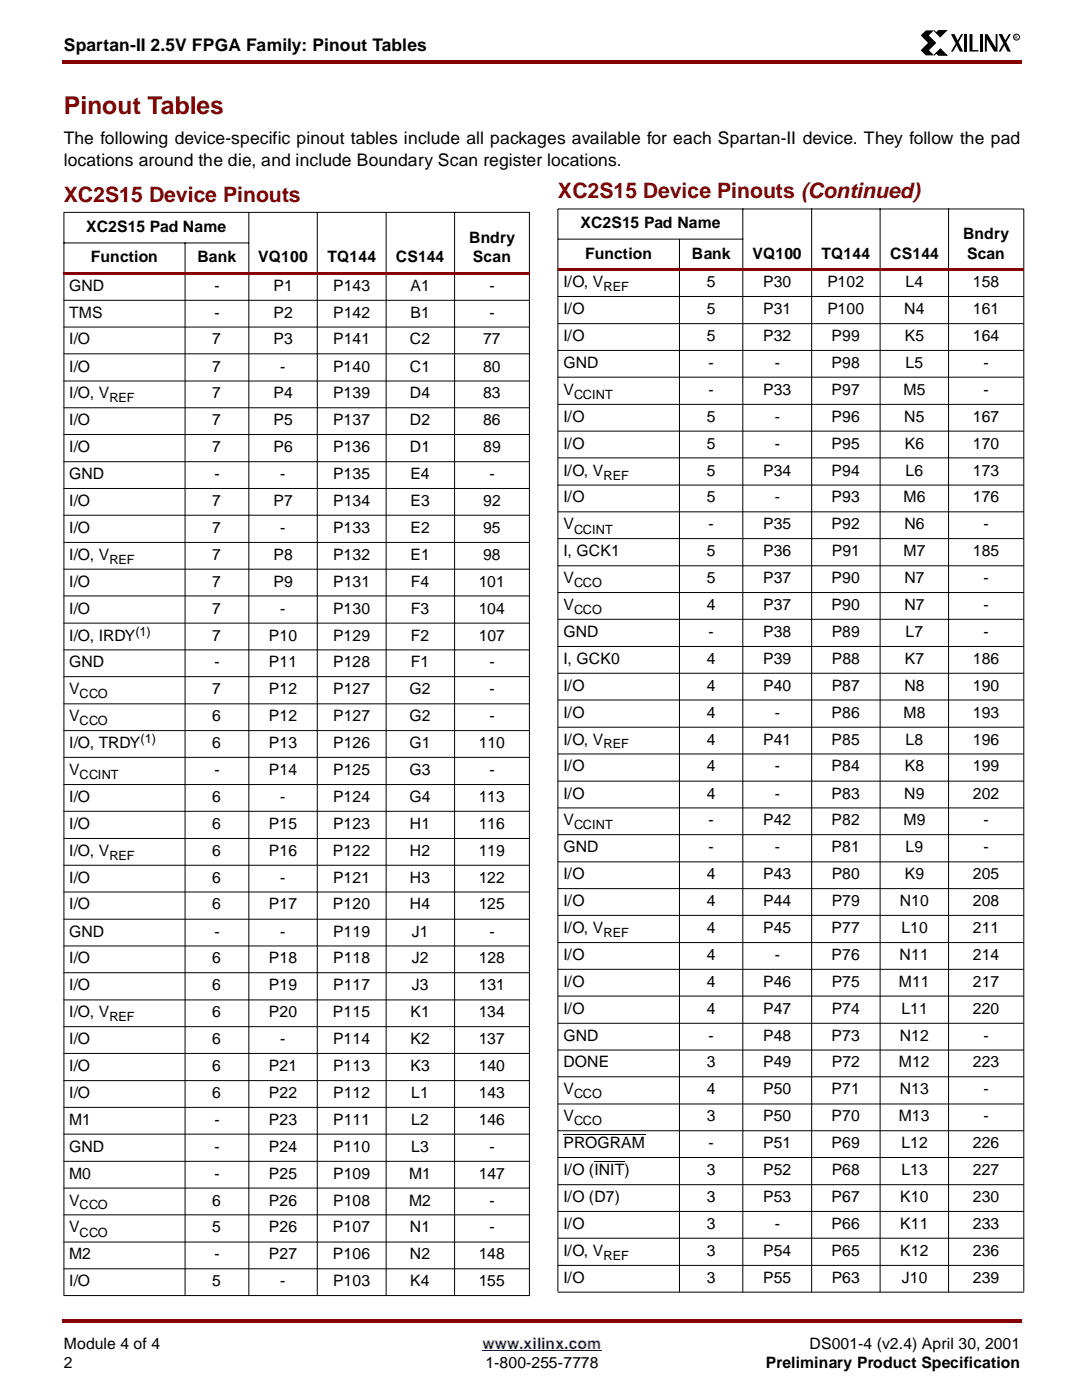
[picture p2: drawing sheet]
<svg xmlns="http://www.w3.org/2000/svg" width="216mm" height="279mm" viewBox="0 0 216 279" stroke-linecap="round" stroke-linejoin="round" font-family="sans-serif">
<g fill="#850000">
<path d="M12.4 12h.3v.7h-.3z"/>
<path d="M203.2 12h.4v.7h-.4z"/>
<path d="M12.7 12h190.5v.7h-190.5z"/>
</g>
<path d="M12.7 266.7h190.4v7.6h-190.4z" fill="#fff"/>
<path d="M96.1 269.2h23.7" fill="none" stroke="#00f" stroke-width=".2"/>
<g fill="#850000">
<path d="M12.4 262.9h.3v.7h-.3z"/>
<path d="M203.2 262.9h.4v.7h-.4z"/>
<path d="M12.7 262.9h190.5v.7h-190.5z"/>
</g>
<path d="M183.2 6h19.9v5.2h-19.9z" fill="#fff"/>
<path d="M183.4 7.1l1-1h1.6l-1 1 1.5 1.5-1.5 1.4 1 1h-1.6l-1-1 1.4-1.5zM189.4 6.8h.7l1.7 3.5h-.6zM191.4 6.8h.4l-2 3.5h-.4zM192 6.8h.6v3.5h-.6zM193.1 6.8h.6v3.2h1.2v.3h-1.8zM195.1 6.8h.6v3.5h-.6zM196.2 6.8h.5l1.6 2.7v-2.7h.4v3.5h-.7l-1.5-2.5v2.5h-.3zM198.9 6.8h.7l1.7 3.5h-.6zM200.9 6.8h.4l-2 3.5h-.4z" fill="#000"/>
<path d="M186 6.1l.5 .4 .4-.4h1.6l-1.2 1.2zM186.5 10.6l-.5 .4 1.3-1.3 1.3 1.3h-1.7z" fill="#000" stroke="#000" stroke-width=".2"/>
<g fill="none" stroke="#000" stroke-width=".2">
<path d="M12.6 42.3h92.9M12.6 48.4h37M12.7 42.4v215.8M36.9 48.3v210M49.6 42.3v216M63.2 42.3v216M76.9 42.3v216M90.5 42.3v216M105.4 42.4v215.8"/>
<circle cx="202.5" cy="7.4" r=".59"/>
</g>
<path d="M12.6 54.2h92.9v.5h-92.9z" fill="#850000"/>
<g fill="none" stroke="#000" stroke-width=".2">
<path d="M12.6 59.9h92.9M111.1 47.7h36.9M135.3 47.7v209.9M147.9 41.6v216M161.7 41.6v216M175.3 41.6v216M188.9 41.6v216M12.6 65.2h92.9M12.6 70.5h92.9M12.6 75.9h92.9M12.6 81.3h92.9M12.6 86.6h92.9"/>
<path d="M12.6 92h92.9M12.6 97.4h92.9M12.6 102.7h92.9M12.6 108.1h92.9M12.6 113.4h92.9M12.6 118.8h92.9M12.6 124.2h92.9M12.6 129.5h92.9M12.6 134.9h92.9M12.6 140.3h92.9M12.6 145.6h92.9M12.6 151h92.9"/>
<path d="M12.6 156.4h92.9M12.6 161.7h92.9M12.6 167.1h92.9M12.6 172.5h92.9M12.6 177.8h92.9M12.6 183.2h92.9M12.6 188.5h92.9M12.6 193.9h92.9M12.6 199.3h92.9M12.6 204.6h92.9M12.6 210h92.9M12.6 215.4h92.9"/>
<path d="M12.6 220.7h92.9M12.6 226.1h92.9M12.6 231.5h92.9M12.6 236.8h92.9M112.2 226.1h16.4M118.4 231.5h6M12.6 242.1h92.9M12.6 247.6h92.9M12.6 252.9h92.9M12.6 258.2h92.9M111.1 257.5v-215.8h92.8v215.8"/>
</g>
<path d="M111.1 53.5h92.8v.5h-92.8z" fill="#850000"/>
<g fill="none" stroke="#000" stroke-width=".2">
<path d="M111.1 59.1h92.8M111.1 64.5h92.8M111.1 69.8h92.8M111.1 75.2h92.8M111.1 80.6h92.8M111.1 85.9h92.8M111.1 91.3h92.8M111.1 96.7h92.8M111.1 102h92.8M111.1 107.4h92.8M111.1 112.8h92.8M111.1 118.1h92.8"/>
<path d="M111.1 123.4h92.8M111.1 128.9h92.8M111.1 134.2h92.8M111.1 139.5h92.8M111.1 144.9h92.8M111.1 150.3h92.8M111.1 155.7h92.8M111.1 161h92.8M111.1 166.4h92.8M111.1 171.8h92.8M111.1 177.1h92.8M111.1 182.5h92.8"/>
<path d="M111.1 187.9h92.8M111.1 193.2h92.8M111.1 198.5h92.8M111.1 204h92.8M111.1 209.3h92.8M111.1 214.6h92.8M111.1 220h92.8M111.1 225.4h92.8M111.1 230.7h92.8M111.1 236.1h92.8M111.1 241.5h92.8M111.1 246.8h92.8"/>
<path d="M111.1 252.2h92.8M111.1 257.6h92.8"/>
</g>
<text font-size="4.9" fill="#850000" x="12.7" y="22.7">Pinout Tables</text>
<g font-size="4.2" fill="#850000">
<text x="12.7" y="40.2">XC2S15 Device Pinouts</text>
<text x="111.1" y="39.5">XC2S15 Device Pinouts (Continued)</text>
</g>
<g font-size="3.5">
<text x="12.7" y="10.2">Spartan-II 2.5V FPGA Family: Pinout Tables</text>
<text x="12.7" y="28.8">The following device-specific pinout tables include all packages available for each Spartan-II device. They follow the pad</text>
<text x="12.7" y="33">locations around the die, and include Boundary Scan register locations.</text>
</g>
<g font-size="3.1">
<text x="17.1" y="46.2">XC2S15 Pad Name</text>
<text x="115.6" y="45.5">XC2S15 Pad Name</text>
<text x="191.8" y="47.7">Bndry</text>
<text x="18.1" y="52.2">Function</text>
<text x="39.3" y="52.2">Bank</text>
<text x="51.4" y="52.2">VQ100</text>
<text x="65.2" y="52.2">TQ144</text>
<text x="78.9" y="52.2">CS144</text>
<text x="93.4" y="48.3">Bndry</text>
<text x="94.2" y="52.2">Scan</text>
<text x="116.5" y="51.6">Function</text>
<text x="137.8" y="51.6">Bank</text>
<text x="149.9" y="51.6">VQ100</text>
<text x="163.6" y="51.6">TQ144</text>
<text x="177.3" y="51.6">CS144</text>
<text x="192.6" y="51.6">Scan</text>
<text x="13.7" y="58">GND</text>
<text x="42.7" y="58">-</text>
<text x="54.5" y="58">P1</text>
<text x="66.3" y="58">P143</text>
<text x="81.7" y="58">A1</text>
<text x="97.5" y="58">-</text>
<text x="112.2" y="57.2">I/O, V</text>
<text x="140.7" y="57.2">5</text>
<text x="152" y="57.2">P30</text>
<text x="164.8" y="57.2">P102</text>
<text x="180.4" y="57.2">L4</text>
<text x="193.7" y="57.2">158</text>
<text x="13.7" y="63.3">TMS</text>
<text x="42.7" y="63.3">-</text>
<text x="54.5" y="63.3">P2</text>
<text x="66.3" y="63.3">P142</text>
<text x="81.7" y="63.3">B1</text>
<text x="97.5" y="63.3">-</text>
<text x="112.2" y="62.6">I/O</text>
<text x="140.7" y="62.6">5</text>
<text x="152" y="62.6">P31</text>
<text x="164.8" y="62.6">P100</text>
<text x="180.1" y="62.6">N4</text>
<text x="193.8" y="62.6">161</text>
<text x="13.7" y="68.7">I/O</text>
<text x="42.3" y="68.7">7</text>
<text x="54.5" y="68.7">P3</text>
<text x="66.3" y="68.7">P141</text>
<text x="81.6" y="68.7">C2</text>
<text x="96.2" y="68.7">77</text>
<text x="112.2" y="68">I/O</text>
<text x="140.7" y="68">5</text>
<text x="152" y="68">P32</text>
<text x="165.6" y="68">P99</text>
<text x="180.2" y="68">K5</text>
<text x="193.8" y="68">164</text>
<text x="13.7" y="74.1">I/O</text>
<text x="42.3" y="74.1">7</text>
<text x="55.8" y="74.1">-</text>
<text x="66.3" y="74.1">P140</text>
<text x="81.6" y="74.1">C1</text>
<text x="96.2" y="74.1">80</text>
<text x="112.2" y="73.3">GND</text>
<text x="141.1" y="73.3">-</text>
<text x="154.3" y="73.3">-</text>
<text x="165.6" y="73.3">P98</text>
<text x="180.4" y="73.3">L5</text>
<text x="195.9" y="73.3">-</text>
<text x="13.7" y="79.4">I/O, V</text>
<text x="42.3" y="79.4">7</text>
<text x="54.5" y="79.4">P4</text>
<text x="66.3" y="79.4">P139</text>
<text x="81.6" y="79.4">D4</text>
<text x="96.2" y="79.4">83</text>
<text x="112.2" y="78.7">V</text>
<text x="141.1" y="78.7">-</text>
<text x="152" y="78.7">P33</text>
<text x="165.6" y="78.7">P97</text>
<text x="179.9" y="78.7">M5</text>
<text x="195.9" y="78.7">-</text>
<text x="13.7" y="84.7">I/O</text>
<text x="42.3" y="84.7">7</text>
<text x="54.5" y="84.7">P5</text>
<text x="66.3" y="84.7">P137</text>
<text x="81.6" y="84.7">D2</text>
<text x="96.2" y="84.7">86</text>
<text x="112.2" y="84.1">I/O</text>
<text x="112.2" y="89.4">I/O</text>
<text x="140.7" y="84.1">5</text>
<text x="140.7" y="89.4">5</text>
<text x="154.3" y="84.1">-</text>
<text x="154.3" y="89.4">-</text>
<text x="165.6" y="84.1">P96</text>
<text x="165.6" y="89.4">P95</text>
<text x="180.1" y="84.1">N5</text>
<text x="180.2" y="89.4">K6</text>
<text x="193.8" y="89.4">170</text>
<text x="193.8" y="84.1">167</text>
<text x="13.7" y="90.2">I/O</text>
<text x="13.7" y="95.5">GND</text>
<text x="42.3" y="90.2">7</text>
<text x="42.7" y="95.5">-</text>
<text x="54.5" y="90.2">P6</text>
<text x="55.8" y="95.5">-</text>
<text x="66.3" y="95.5">P135</text>
<text x="66.3" y="90.2">P136</text>
<text x="81.6" y="90.2">D1</text>
<text x="81.7" y="95.5">E4</text>
<text x="96.2" y="90.2">89</text>
<text x="97.5" y="95.5">-</text>
<text x="112.2" y="94.8">I/O, V</text>
<text x="140.7" y="94.8">5</text>
<text x="152" y="94.8">P34</text>
<text x="165.6" y="94.8">P94</text>
<text x="180.4" y="94.8">L6</text>
<text x="193.8" y="94.8">173</text>
<text x="13.7" y="100.8">I/O</text>
<text x="42.3" y="100.8">7</text>
<text x="54.5" y="100.8">P7</text>
<text x="66.3" y="100.8">P134</text>
<text x="81.7" y="100.8">E3</text>
<text x="96.2" y="100.8">92</text>
<text x="112.2" y="100.2">I/O</text>
<text x="140.7" y="100.2">5</text>
<text x="154.3" y="100.2">-</text>
<text x="165.6" y="100.2">P93</text>
<text x="179.9" y="100.2">M6</text>
<text x="193.7" y="100.2">176</text>
<text x="13.7" y="106.3">I/O</text>
<text x="42.3" y="106.3">7</text>
<text x="55.8" y="106.3">-</text>
<text x="66.3" y="106.3">P133</text>
<text x="81.7" y="106.3">E2</text>
<text x="96.2" y="106.3">95</text>
<text x="112.2" y="105.5">V</text>
<text x="141.1" y="105.5">-</text>
<text x="152" y="105.5">P35</text>
<text x="165.6" y="105.5">P92</text>
<text x="180.1" y="105.5">N6</text>
<text x="195.9" y="105.5">-</text>
<text x="13.7" y="111.6">I/O, V</text>
<text x="42.3" y="111.6">7</text>
<text x="54.5" y="111.6">P8</text>
<text x="66.3" y="111.6">P132</text>
<text x="81.7" y="111.6">E1</text>
<text x="96.2" y="111.6">98</text>
<text x="112.2" y="110.9">I, GCK1</text>
<text x="140.8" y="110.9">5</text>
<text x="152" y="110.9">P36</text>
<text x="165.7" y="110.9">P91</text>
<text x="180" y="110.9">M7</text>
<text x="193.8" y="110.9">185</text>
<text x="13.7" y="116.9">I/O</text>
<text x="42.3" y="116.9">7</text>
<text x="54.5" y="116.9">P9</text>
<text x="66.3" y="116.9">P131</text>
<text x="81.8" y="116.9">F4</text>
<text x="95.4" y="116.9">101</text>
<text x="112.2" y="116.2">V</text>
<text x="140.7" y="116.2">5</text>
<text x="152" y="116.2">P37</text>
<text x="165.6" y="116.2">P90</text>
<text x="180.1" y="116.2">N7</text>
<text x="195.9" y="116.2">-</text>
<text x="13.7" y="122.3">I/O</text>
<text x="42.3" y="122.3">7</text>
<text x="55.8" y="122.3">-</text>
<text x="66.3" y="122.3">P130</text>
<text x="81.8" y="122.3">F3</text>
<text x="95.4" y="122.3">104</text>
<text x="112.2" y="121.6">V</text>
<text x="140.7" y="121.6">4</text>
<text x="152" y="121.6">P37</text>
<text x="165.6" y="121.6">P90</text>
<text x="180.1" y="121.6">N7</text>
<text x="195.9" y="121.6">-</text>
<text x="13.7" y="127.7">I/O, IRDY</text>
<text x="42.3" y="127.7">7</text>
<text x="53.5" y="127.7">P10</text>
<text x="66.3" y="127.7">P129</text>
<text x="81.8" y="127.7">F2</text>
<text x="95.4" y="127.7">107</text>
<text x="112.2" y="127">GND</text>
<text x="141.1" y="127">-</text>
<text x="152" y="127">P38</text>
<text x="165.6" y="127">P89</text>
<text x="180.4" y="127">L7</text>
<text x="195.9" y="127">-</text>
<text x="13.7" y="133">GND</text>
<text x="42.7" y="133">-</text>
<text x="53.5" y="133">P11</text>
<text x="66.3" y="133">P128</text>
<text x="81.8" y="133">F1</text>
<text x="97.5" y="133">-</text>
<text x="112.2" y="132.3">I, GCK0</text>
<text x="112.2" y="137.7">I/O</text>
<text x="140.7" y="137.7">4</text>
<text x="140.8" y="132.3">4</text>
<text x="152" y="137.7">P40</text>
<text x="152" y="132.3">P39</text>
<text x="165.6" y="137.7">P87</text>
<text x="165.7" y="132.3">P88</text>
<text x="180.1" y="137.7">N8</text>
<text x="180.2" y="132.3">K7</text>
<text x="193.8" y="137.7">190</text>
<text x="193.8" y="132.3">186</text>
<text x="13.7" y="138.4">V</text>
<text x="13.7" y="143.8">V</text>
<text x="42.3" y="143.8">6</text>
<text x="42.3" y="138.4">7</text>
<text x="53.5" y="143.8">P12</text>
<text x="53.5" y="138.4">P12</text>
<text x="66.3" y="143.8">P127</text>
<text x="66.3" y="138.4">P127</text>
<text x="81.6" y="143.8">G2</text>
<text x="81.6" y="138.4">G2</text>
<text x="97.5" y="143.8">-</text>
<text x="97.5" y="138.4">-</text>
<text x="112.2" y="143.1">I/O</text>
<text x="140.7" y="143.1">4</text>
<text x="154.3" y="143.1">-</text>
<text x="165.6" y="143.1">P86</text>
<text x="179.9" y="143.1">M8</text>
<text x="193.7" y="143.1">193</text>
<text x="13.7" y="149.1">I/O, TRDY</text>
<text x="42.3" y="149.1">6</text>
<text x="53.5" y="149.1">P13</text>
<text x="66.3" y="149.1">P126</text>
<text x="81.6" y="149.1">G1</text>
<text x="95.4" y="149.1">110</text>
<text x="112.2" y="148.4">I/O, V</text>
<text x="140.7" y="148.4">4</text>
<text x="152" y="148.4">P41</text>
<text x="165.6" y="148.4">P85</text>
<text x="180.4" y="148.4">L8</text>
<text x="193.8" y="148.4">196</text>
<text x="13.7" y="154.5">V</text>
<text x="42.7" y="154.5">-</text>
<text x="53.5" y="154.5">P14</text>
<text x="66.3" y="154.5">P125</text>
<text x="81.6" y="154.5">G3</text>
<text x="97.5" y="154.5">-</text>
<text x="112.2" y="153.8">I/O</text>
<text x="140.7" y="153.8">4</text>
<text x="154.3" y="153.8">-</text>
<text x="165.6" y="153.8">P84</text>
<text x="180.2" y="153.8">K8</text>
<text x="193.8" y="153.8">199</text>
<text x="13.7" y="159.8">I/O</text>
<text x="42.3" y="159.8">6</text>
<text x="55.8" y="159.8">-</text>
<text x="66.3" y="159.8">P124</text>
<text x="81.6" y="159.8">G4</text>
<text x="95.4" y="159.8">113</text>
<text x="112.2" y="159.2">I/O</text>
<text x="140.7" y="159.2">4</text>
<text x="154.3" y="159.2">-</text>
<text x="165.6" y="159.2">P83</text>
<text x="180.1" y="159.2">N9</text>
<text x="193.8" y="159.2">202</text>
<text x="13.7" y="165.2">I/O</text>
<text x="42.3" y="165.2">6</text>
<text x="53.5" y="165.2">P15</text>
<text x="66.3" y="165.2">P123</text>
<text x="81.6" y="165.2">H1</text>
<text x="95.4" y="165.2">116</text>
<text x="112.2" y="164.5">V</text>
<text x="141.1" y="164.5">-</text>
<text x="152" y="164.5">P42</text>
<text x="165.6" y="164.5">P82</text>
<text x="179.9" y="164.5">M9</text>
<text x="195.9" y="164.5">-</text>
<text x="13.7" y="170.6">I/O, V</text>
<text x="42.3" y="170.6">6</text>
<text x="53.5" y="170.6">P16</text>
<text x="66.3" y="170.6">P122</text>
<text x="81.6" y="170.6">H2</text>
<text x="95.4" y="170.6">119</text>
<text x="112.2" y="169.8">GND</text>
<text x="141.1" y="169.8">-</text>
<text x="154.3" y="169.8">-</text>
<text x="165.6" y="169.8">P81</text>
<text x="180.4" y="169.8">L9</text>
<text x="195.9" y="169.8">-</text>
<text x="13.7" y="175.9">I/O</text>
<text x="42.3" y="175.9">6</text>
<text x="55.8" y="175.9">-</text>
<text x="66.3" y="175.9">P121</text>
<text x="81.6" y="175.9">H3</text>
<text x="95.4" y="175.9">122</text>
<text x="112.2" y="175.3">I/O</text>
<text x="140.7" y="175.3">4</text>
<text x="152" y="175.3">P43</text>
<text x="165.6" y="175.3">P80</text>
<text x="180.2" y="175.3">K9</text>
<text x="193.8" y="175.3">205</text>
<text x="13.7" y="181.3">I/O</text>
<text x="42.3" y="181.3">6</text>
<text x="53.5" y="181.3">P17</text>
<text x="66.3" y="181.3">P120</text>
<text x="81.6" y="181.3">H4</text>
<text x="95.4" y="181.3">125</text>
<text x="112.2" y="180.6">I/O</text>
<text x="112.2" y="185.9">I/O, V</text>
<text x="140.7" y="185.9">4</text>
<text x="140.7" y="180.6">4</text>
<text x="152" y="185.9">P45</text>
<text x="152" y="180.6">P44</text>
<text x="165.6" y="185.9">P77</text>
<text x="165.6" y="180.6">P79</text>
<text x="179.2" y="180.6">N10</text>
<text x="179.5" y="185.9">L10</text>
<text x="193.8" y="185.9">211</text>
<text x="193.8" y="180.6">208</text>
<text x="13.7" y="186.7">GND</text>
<text x="42.7" y="186.7">-</text>
<text x="55.8" y="186.7">-</text>
<text x="66.3" y="186.7">P119</text>
<text x="82" y="186.7">J1</text>
<text x="97.5" y="186.7">-</text>
<text x="112.2" y="191.3">I/O</text>
<text x="140.7" y="191.3">4</text>
<text x="154.3" y="191.3">-</text>
<text x="165.6" y="191.3">P76</text>
<text x="179.2" y="191.3">N11</text>
<text x="193.8" y="191.3">214</text>
<text x="13.7" y="192">I/O</text>
<text x="13.7" y="197.4">I/O</text>
<text x="42.3" y="192">6</text>
<text x="42.3" y="197.4">6</text>
<text x="53.5" y="192">P18</text>
<text x="53.5" y="197.4">P19</text>
<text x="66.3" y="192">P118</text>
<text x="66.3" y="197.4">P117</text>
<text x="82" y="192">J2</text>
<text x="82" y="197.4">J3</text>
<text x="95.4" y="192">128</text>
<text x="95.4" y="197.4">131</text>
<text x="112.2" y="196.7">I/O</text>
<text x="140.7" y="196.7">4</text>
<text x="152" y="196.7">P46</text>
<text x="165.6" y="196.7">P75</text>
<text x="179" y="196.7">M11</text>
<text x="193.8" y="196.7">217</text>
<text x="13.7" y="202.8">I/O, V</text>
<text x="42.3" y="202.8">6</text>
<text x="53.5" y="202.8">P20</text>
<text x="66.3" y="202.8">P115</text>
<text x="81.7" y="202.8">K1</text>
<text x="95.4" y="202.8">134</text>
<text x="112.2" y="202">I/O</text>
<text x="140.7" y="202">4</text>
<text x="152" y="202">P47</text>
<text x="165.6" y="202">P74</text>
<text x="179.5" y="202">L11</text>
<text x="193.8" y="202">220</text>
<text x="13.7" y="208.1">I/O</text>
<text x="42.3" y="208.1">6</text>
<text x="55.8" y="208.1">-</text>
<text x="66.3" y="208.1">P114</text>
<text x="81.7" y="208.1">K2</text>
<text x="95.4" y="208.1">137</text>
<text x="112.2" y="207.4">GND</text>
<text x="141.1" y="207.4">-</text>
<text x="152" y="207.4">P48</text>
<text x="165.6" y="207.4">P73</text>
<text x="179.2" y="207.4">N12</text>
<text x="195.9" y="207.4">-</text>
<text x="13.7" y="213.4">I/O</text>
<text x="42.3" y="213.4">6</text>
<text x="53.5" y="213.4">P21</text>
<text x="66.3" y="213.4">P113</text>
<text x="81.7" y="213.4">K3</text>
<text x="95.4" y="213.4">140</text>
<text x="112.2" y="212.8">DONE</text>
<text x="140.8" y="212.8">3</text>
<text x="152" y="212.8">P49</text>
<text x="165.7" y="212.8">P72</text>
<text x="179" y="212.8">M12</text>
<text x="193.8" y="212.8">223</text>
<text x="13.7" y="218.9">I/O</text>
<text x="42.3" y="218.9">6</text>
<text x="53.5" y="218.9">P22</text>
<text x="66.3" y="218.9">P112</text>
<text x="81.9" y="218.9">L1</text>
<text x="95.4" y="218.9">143</text>
<text x="112.2" y="218.1">V</text>
<text x="140.7" y="218.1">4</text>
<text x="152" y="218.1">P50</text>
<text x="165.6" y="218.1">P71</text>
<text x="179.2" y="218.1">N13</text>
<text x="195.9" y="218.1">-</text>
<text x="13.7" y="224.2">M1</text>
<text x="42.7" y="224.2">-</text>
<text x="53.5" y="224.2">P23</text>
<text x="66.3" y="224.2">P111</text>
<text x="81.9" y="224.2">L2</text>
<text x="95.4" y="224.2">146</text>
<text x="112.2" y="223.5">V</text>
<text x="140.7" y="223.5">3</text>
<text x="152" y="223.5">P50</text>
<text x="165.6" y="223.5">P70</text>
<text x="179" y="223.5">M13</text>
<text x="195.9" y="223.5">-</text>
<text x="13.7" y="229.5">GND</text>
<text x="42.7" y="229.5">-</text>
<text x="53.5" y="229.5">P24</text>
<text x="66.3" y="229.5">P110</text>
<text x="81.9" y="229.5">L3</text>
<text x="97.5" y="229.5">-</text>
<text x="112.2" y="228.9">PROGRAM</text>
<text x="141.1" y="228.9">-</text>
<text x="152" y="228.9">P51</text>
<text x="165.6" y="228.9">P69</text>
<text x="179.5" y="228.9">L12</text>
<text x="193.8" y="228.9">226</text>
<text x="13.7" y="234.9">M0</text>
<text x="42.7" y="234.9">-</text>
<text x="53.5" y="234.9">P25</text>
<text x="66.3" y="234.9">P109</text>
<text x="81.5" y="234.9">M1</text>
<text x="95.4" y="234.9">147</text>
<text x="112.2" y="239.6">I/O (D7)</text>
<text x="112.2" y="234.2">I/O (INIT)</text>
<text x="140.7" y="239.6">3</text>
<text x="140.7" y="234.2">3</text>
<text x="152" y="239.6">P53</text>
<text x="152" y="234.2">P52</text>
<text x="165.6" y="239.6">P67</text>
<text x="165.6" y="234.2">P68</text>
<text x="179.3" y="239.6">K10</text>
<text x="179.5" y="234.2">L13</text>
<text x="193.8" y="234.2">227</text>
<text x="193.8" y="239.6">230</text>
<text x="13.7" y="245.6">V</text>
<text x="13.7" y="240.3">V</text>
<text x="42.3" y="240.3">6</text>
<text x="42.3" y="245.6">5</text>
<text x="53.5" y="240.3">P26</text>
<text x="53.5" y="245.6">P26</text>
<text x="66.3" y="245.6">P107</text>
<text x="66.3" y="240.3">P108</text>
<text x="81.5" y="240.3">M2</text>
<text x="81.6" y="245.6">N1</text>
<text x="97.5" y="245.6">-</text>
<text x="97.5" y="240.3">-</text>
<text x="112.2" y="244.9">I/O</text>
<text x="140.7" y="244.9">3</text>
<text x="154.3" y="244.9">-</text>
<text x="165.6" y="244.9">P66</text>
<text x="179.3" y="244.9">K11</text>
<text x="193.8" y="244.9">233</text>
<text x="13.7" y="251">M2</text>
<text x="42.7" y="251">-</text>
<text x="53.5" y="251">P27</text>
<text x="66.3" y="251">P106</text>
<text x="81.6" y="251">N2</text>
<text x="95.4" y="251">148</text>
<text x="112.2" y="250.3">I/O, V</text>
<text x="140.7" y="250.3">3</text>
<text x="152" y="250.3">P54</text>
<text x="165.6" y="250.3">P65</text>
<text x="179.3" y="250.3">K12</text>
<text x="193.8" y="250.3">236</text>
<text x="13.7" y="256.4">I/O</text>
<text x="42.3" y="256.4">5</text>
<text x="55.8" y="256.4">-</text>
<text x="66.3" y="256.4">P103</text>
<text x="81.7" y="256.4">K4</text>
<text x="95.4" y="256.4">155</text>
<text x="112.2" y="255.7">I/O</text>
<text x="140.7" y="255.7">3</text>
<text x="152" y="255.7">P55</text>
<text x="165.6" y="255.7">P63</text>
<text x="179.6" y="255.7">J10</text>
<text x="193.7" y="255.7">239</text>
<text x="12.7" y="268.8">Module 4 of 4</text>
<text x="161.2" y="268.8">DS001-4 (v2.4) April 30, 2001</text>
<text x="12.7" y="272.7">2</text>
<text x="96.7" y="272.7">1-800-255-7778</text>
<text x="152.5" y="272.7">Preliminary Product Specification</text>
</g>
<text font-size="3.1" fill="#00f" x="96.1" y="268.8">www.xilinx.com</text>
<g font-size="2.5">
<text x="120.2" y="58.1">REF</text>
<text x="21.8" y="80.2">REF</text>
<text x="114.3" y="79.5">CCINT</text>
<text x="120.2" y="95.6">REF</text>
<text x="114.3" y="106.3">CCINT</text>
<text x="21.8" y="112.3">REF</text>
<text x="114.3" y="117">CCO</text>
<text x="114.3" y="122.4">CCO</text>
<text x="27" y="126.7">(1)</text>
<text x="15.9" y="139.2">CCO</text>
<text x="15.9" y="144.5">CCO</text>
<text x="28" y="148.2">(1)</text>
<text x="120.2" y="149.2">REF</text>
<text x="15.9" y="155.3">CCINT</text>
<text x="114.3" y="165.3">CCINT</text>
<text x="21.8" y="171.4">REF</text>
<text x="120.2" y="186.8">REF</text>
<text x="21.8" y="203.5">REF</text>
<text x="114.3" y="218.9">CCO</text>
<text x="114.3" y="224.3">CCO</text>
<text x="15.9" y="241">CCO</text>
<text x="15.9" y="246.5">CCO</text>
<text x="120.2" y="251.1">REF</text>
</g>
<text font-size=".9" x="202.1" y="7.7">R</text>
</svg>
